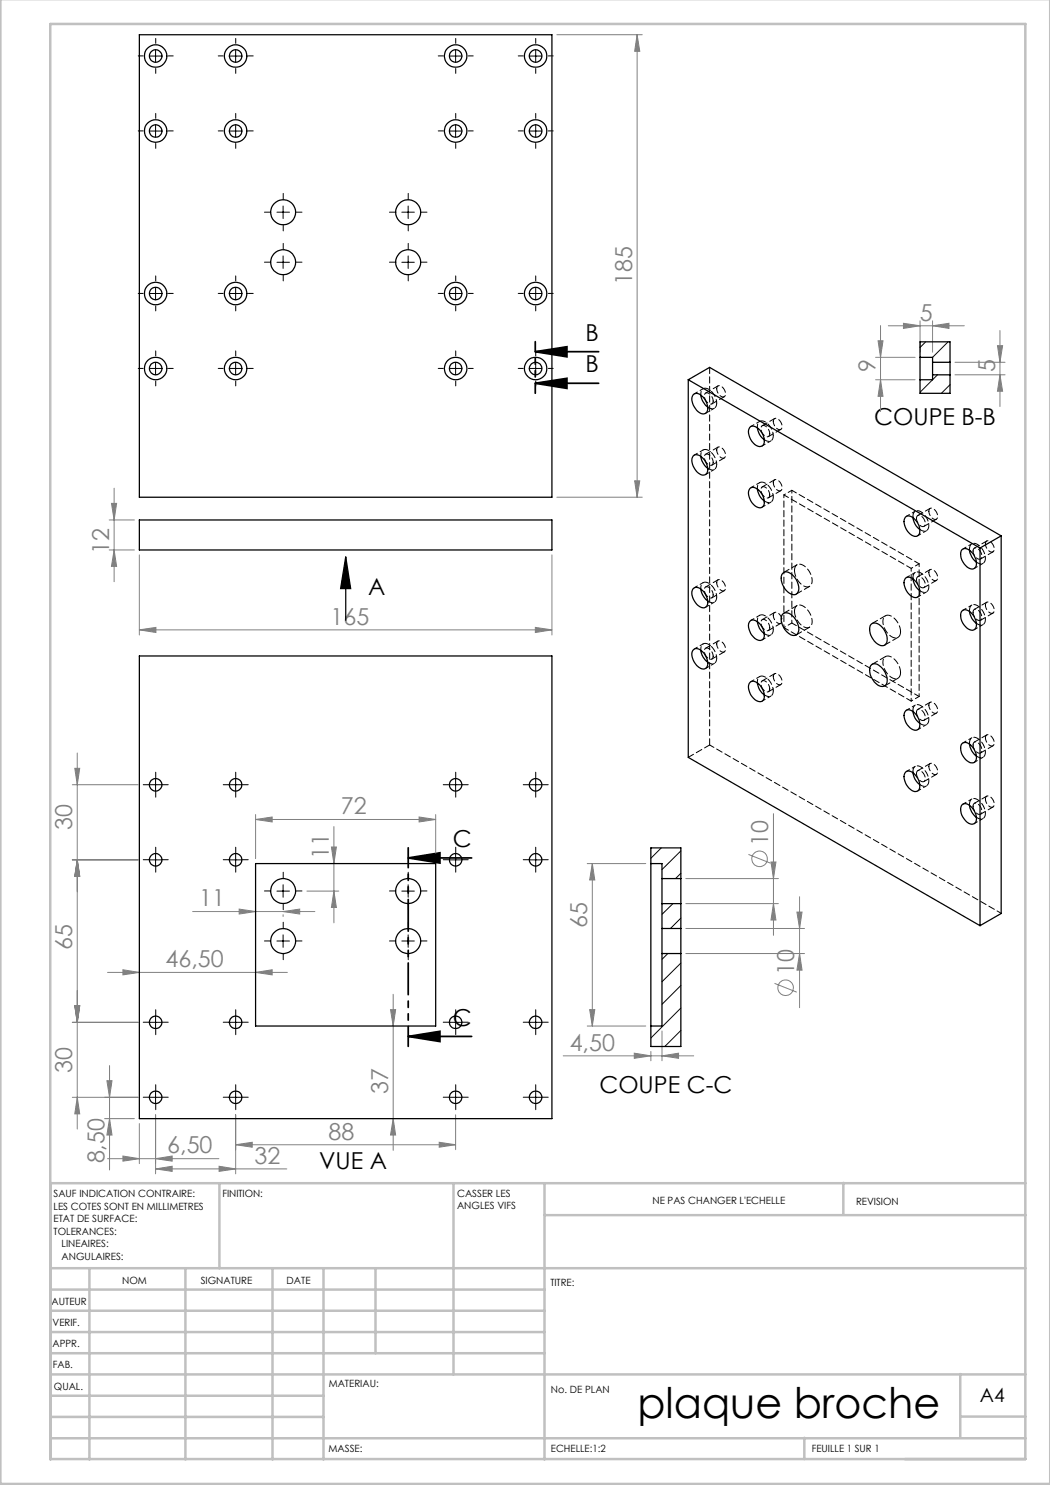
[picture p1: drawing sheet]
<svg xmlns="http://www.w3.org/2000/svg" width="210mm" height="297mm" viewBox="0 0 210 297" stroke-linecap="round" stroke-linejoin="round" font-family="sans-serif">
<g fill="none" stroke="#808080" stroke-width=".2">
<path d="M111.4 6.9h17M127.4 6.9l.6 3.4h-1.1zM127.4 6.9v92.5M175.1 71.5h7.9M175.1 75.9h7.9M175.6 68.2h1l-.5 3.3zM176.1 75.9l.5 3.4h-1zM176.1 65.1v17.2M177.7 65.2h15.2M180.7 64.7l3.3 .5-3.3 .5zM184 64.2v6.2M186.5 65.2l3.3-.5v1z"/>
<path d="M186.5 64.2v6.2M191 72.5h10M191 75h10M199.5 69.1h1l-.5 3.4zM200 75l.5 3.2h-1zM200 66.1v15.2M22.8 97.6v18.7M111.4 99.4h17M126.9 96.2h1.1l-.6 3.2zM21.8 104h5.1M21.8 110h5.1M22.3 100.7h1l-.5 3.3z"/>
<path d="M22.8 110l.5 3.3h-1zM27.9 111v16M110.4 111v16M27.9 126l3.3-.5v1zM27.9 126h82.5M107.1 125.5l3.3 .5-3.3 .5zM14.5 156.9h13.1M15 153.7h.9l-.4 3.2zM15.5 150.6v75.2M14.5 172h13.1M15.5 172l.4 3.3h-.9zM51.1 163.9l3.3-.5v1z"/>
<path d="M51.1 162.9v8.8M51.1 163.9h36M61.4 178.2h6.4M66.3 169.4h1l-.5 3.3zM66.8 165.3v19.3M66.8 178.2l.5 3.3h-1zM83.8 163.4l3.3 .5-3.3 .5zM87.1 162.9v8.8M117.4 172.7h11.8M118.5 172.7l.5 3.3h-1.1zM118.5 172.7v32.5M137.2 175.7h18.5"/>
<path d="M149.7 170.9l4.4 1.7M154.2 172.4h1l-.5 3.3zM154.7 162.7v24.4M159.9 179.3v22.2M21.5 194.5h36M24.6 194l3.3 .5-3.3 .5zM38.5 182.3h24.5M47.8 181.8l3.3 .5-3.3 .5zM51.1 194.5l3.3-.5v1zM56.6 182.3l3.3-.5v1zM56.6 182.9v.4M78.6 198.9v31.2"/>
<path d="M137.2 180.7h18.5M137.2 185.7h23.7M137.2 190.7h23.7M154.7 180.7l.5 3.3h-1zM154.9 196.7l4.4 1.7M159.4 182.4h1l-.5 3.3zM159.9 190.7l.5 3.3h-1zM14.5 219.5h13.1M14.5 204.5h13.1M15 201.2h.9l-.4 3.3zM15.5 219.5l.4 3.3h-.9zM21.4 216.1h1l-.5 3.4z"/>
<path d="M21.9 213.1v20.9M78.1 201.9h1l-.5 3.3zM112.6 211.2h26.1M117.4 205.2h11.8M117.9 201.9h1.1l-.5 3.3zM126.9 210.6l3.3 .6-3.3 .5zM130.2 210.3v1.9M132.4 211.2l3.3-.6v1.1zM132.4 206.2v6M20.9 223.7h6M21.5 231.7h22.3M21.9 223.7l.5 3.3h-1z"/>
<path d="M24.6 231.2l3.3 .5-3.3 .5zM27.9 224.7v8M31.1 231.7l3.3-.5v1zM31.1 223v11.8M31.1 233.8l3.3-.5v1zM31.1 233.8h26.3M43.8 233.3l3.3 .5-3.3 .5zM47.1 228.9l3.3-.4v.9zM47.1 223v11.8M47.1 228.9h44M78.6 223.7l.5 3.3h-1zM87.8 228.5l3.3 .4-3.3 .5z"/>
<path d="M91.1 223v6.9"/>
<circle cx="151.9" cy="171.8" r="1.56"/>
<circle cx="157.1" cy="197.6" r="1.55"/>
</g>
<path d="M69.1 111.4l1 6.3h-2zM69.1 111.4v12.7" fill="none" stroke="#000" stroke-width=".25"/>
<path d="M107 70.3l6.4-.9v2zM107 76.7l6.4-1v2zM107 70.3h12.7M107 76.7h12.7M81.6 171.6l6.4-1v2zM81.6 171.6h12.7M81.6 207.3l6.4-1v2zM81.6 207.3h12.7" fill="none" stroke="#000" stroke-width=".35"/>
<g fill="none" stroke="#000" stroke-width=".2" stroke-dasharray="30.5 1.3 1.3 1.3">
<path d="M28.6 11.2h-1M31.1 8.7v-1M31.1 13.7v1M33.6 11.2h1M44.6 11.2h-1M47.1 8.7v-1M47.1 13.7v1M49.6 11.2h1M88.6 11.2h-1M91.1 8.7v-1M91.1 13.7v1M93.6 11.2h1"/>
<path d="M104.6 11.2h-1M107.1 8.7v-1M107.1 13.7v1M109.6 11.2h1M28.6 26.2h-1M31.1 23.7v-1M31.1 28.7v1M33.6 26.2h1M44.6 26.2h-1M47.1 23.7v-1M47.1 28.7v1M49.6 26.2h1"/>
<path d="M56.6 39.9v-1.2M81.6 39.9v-1.2M88.6 26.2h-1M91.1 23.7v-1M91.1 28.7v1M93.6 26.2h1M104.6 26.2h-1M107.1 23.7v-1M107.1 28.7v1M109.6 26.2h1M28.6 58.7h-1M31.1 56.2v-1"/>
<path d="M33.6 58.7h1M44.6 58.7h-1M47.1 56.2v-1M49.6 58.7h1M54.1 52.4h-1.2M54.1 42.4h-1.2M56.6 49.9v-1.2M56.6 54.9v1.3M56.6 44.9v1.3M59.1 52.4h1.3M59.1 42.4h1.3M79.1 52.4h-1.2"/>
<path d="M79.1 42.4h-1.2M81.6 49.9v-1.2M81.6 54.9v1.3M81.6 44.9v1.3M84.1 52.4h1.3M84.1 42.4h1.3M88.6 58.7h-1M91.1 56.2v-1M93.6 58.7h1M104.6 58.7h-1M107.1 56.2v-1M109.6 58.7h1"/>
<path d="M28.6 73.7h-1M31.1 71.2v-1M31.1 76.2v1M31.1 61.2v1M33.6 73.7h1M44.6 73.7h-1M47.1 61.2v1M47.1 71.2v-1M47.1 76.2v1M49.6 73.7h1M88.6 73.7h-1M91.1 71.2v-1"/>
<path d="M91.1 76.2v1M91.1 61.2v1M93.6 73.7h1M104.6 73.7h-1M107.1 71.2v-1M107.1 76.2v1M107.1 61.2v1M109.6 73.7h1M29.9 156.9h-1.3M31.1 155.7v-1.3M31.1 158.2v1.2M32.4 156.9h1.2"/>
<path d="M45.9 156.9h-1.3M47.1 155.7v-1.3M47.1 158.2v1.2M48.4 156.9h1.2M89.9 156.9h-1.3M91.1 155.7v-1.3M91.1 158.2v1.2M92.4 156.9h1.2M105.9 156.9h-1.3M107.1 155.7v-1.3M107.1 158.2v1.2M108.4 156.9h1.2"/>
<path d="M29.9 171.9h-1.3M31.1 170.7v-1.3M31.1 173.2v1.2M32.4 171.9h1.2M45.9 171.9h-1.3M47.1 170.7v-1.3M47.1 173.2v1.2M48.4 171.9h1.2M54.1 178.2h-1.2M56.6 175.7v-1.3M59.1 178.2h1.3M79.1 178.2h-1.2"/>
<path d="M81.6 175.7v-1.3M84.1 178.2h1.3M89.9 171.9h-1.3M91.1 170.7v-1.3M91.1 173.2v1.2M92.4 171.9h1.2M105.9 171.9h-1.3M107.1 170.7v-1.3M107.1 173.2v1.2M108.4 171.9h1.2M54.1 188.2h-1.2M56.6 180.7v1.2"/>
<path d="M56.6 185.7v-1.3M56.6 190.7v1.2M59.1 188.2h1.3M79.1 188.2h-1.2M81.6 180.7v1.2M81.6 185.7v-1.3M81.6 190.7v1.2M84.1 188.2h1.3M29.9 204.4h-1.3M29.9 219.4h-1.3M31.1 203.2v-1.3M31.1 205.7v1.2"/>
<path d="M31.1 218.2v-1.3M32.4 204.4h1.2M32.4 219.4h1.2M45.9 219.4h-1.3M45.9 204.4h-1.3M47.1 218.2v-1.3M47.1 203.2v-1.3M47.1 205.7v1.2M48.4 219.4h1.2M48.4 204.4h1.2M89.9 219.4h-1.3M89.9 204.4h-1.3"/>
<path d="M91.1 218.2v-1.3M91.1 203.2v-1.3M91.1 205.7v1.2M92.4 219.4h1.2M92.4 204.4h1.2M105.9 219.4h-1.3M105.9 204.4h-1.3M107.1 218.2v-1.3M107.1 203.2v-1.3M107.1 205.7v1.2M108.4 219.4h1.2M108.4 204.4h1.2"/>
<path d="M31.1 220.7v1.2M47.1 220.7v1.2M91.1 220.7v1.2M107.1 220.7v1.2"/>
</g>
<g fill="none" stroke="#000" stroke-width=".2">
<path d="M29.9 11.2h2.5M31.1 9.9v2.5M45.9 11.2h2.5M47.1 9.9v2.5M89.9 11.2h2.5M91.1 9.9v2.5M105.9 11.2h2.5M107.1 9.9v2.5M29.9 26.2h2.5M31.1 24.9v2.5M45.9 26.2h2.5M47.1 24.9v2.5"/>
<path d="M89.9 26.2h2.5M91.1 24.9v2.5M105.9 26.2h2.5M107.1 24.9v2.5M29.9 58.7h2.5M31.1 57.5v2.5M45.9 58.7h2.5M47.1 57.5v2.5M55.4 52.5h2.5M55.4 42.4h2.5M56.6 41.2v2.5M56.6 51.2v2.5"/>
<path d="M80.4 52.5h2.5M80.4 42.4h2.5M81.6 41.2v2.5M81.6 51.2v2.5M89.9 58.7h2.5M91.1 57.5v2.5M105.9 58.7h2.5M107.1 57.5v2.5M29.9 73.7h2.5M31.1 72.5v2.5M45.9 73.7h2.5M47.1 72.5v2.5"/>
<path d="M89.9 73.7h2.5M91.1 72.5v2.5M105.9 73.7h2.5M107.1 72.5v2.5M29.9 156.9h2.5M31.1 155.7v2.5M45.9 156.9h2.5M47.1 155.7v2.5M89.9 156.9h2.5M91.1 155.7v2.5M105.9 156.9h2.5M107.1 155.7v2.5"/>
<path d="M29.9 172h2.5M31.1 170.7v2.5M45.9 172h2.5M47.1 170.7v2.5M55.4 178.2h2.5M56.6 176.9v2.6M80.4 178.2h2.5M81.6 176.9v2.6M89.9 172h2.5M91.1 170.7v2.5M105.9 172h2.5M107.1 170.7v2.5"/>
<path d="M55.4 188.2h2.5M56.6 187v2.5M80.4 188.2h2.5M81.6 187v2.5M29.9 219.5h2.5M29.9 204.5h2.5M31.1 203.2v2.5M31.1 218.2v2.5M45.9 219.5h2.5M45.9 204.5h2.5M47.1 203.2v2.5M47.1 218.2v2.5"/>
<path d="M89.9 219.5h2.5M89.9 204.5h2.5M91.1 203.2v2.5M91.1 218.2v2.5M105.9 219.5h2.5M105.9 204.5h2.5M107.1 203.2v2.5M107.1 218.2v2.5"/>
</g>
<path d="M107.1 68.3v10.3" fill="none" stroke="#000" stroke-width=".35" stroke-dasharray="6.3 1.3 1.3 1.3 1.3 1.3" stroke-dashoffset="4.4"/>
<path d="M81.6 169.6v39.7" fill="none" stroke="#000" stroke-width=".35" stroke-dasharray="6.3 1.3 1.3 1.3 1.3 1.3" stroke-dashoffset="2.4"/>
<g fill="none" stroke="#c0c0c0" stroke-width=".5">
<path d="M.1 -.1v296.9h209.9v-296.9M10.1 4.8h195v287h-195zM43.9 236.6v17M90.7 236.6v38.3M108.9 236.6v55.3M168.7 236.6v6.3M205.1 236.6h-195v55.3M10.1 253.6h195M10.1 257.9h98.8M17.9 253.6v38.3M37.1 253.6v38.3M54.5 253.6v38.3"/>
<path d="M64.7 253.6v38.3M75.1 253.6v17M108.9 243h96.2M10.1 270.6h98.8M10.1 266.4h98.8M10.1 262.1h98.8M10.1 279.1h54.6M10.1 274.9h195M192.1 274.8v12.7M10.1 287.7h195M10.1 283.4h54.6M160.9 287.5v4.3"/>
<path d="M192.1 283.3h13"/>
</g>
<g fill="#000">
<path d="M69.1 111.4l1 6.3h-2z"/>
<path d="M107 70.3l6.4-.9v2zM107 76.7l6.4-1v2z"/>
<path d="M81.6 171.6l6.4-1v2zM81.6 207.3l6.4-1v2z"/>
</g>
<g fill="#808080">
<path d="M132.4 211.2l3.3-.6v1.1zM126.9 210.6l3.3 .6-3.3 .5z"/>
<path d="M186.5 65.2l3.3-.5v1zM180.7 64.7l3.3 .5-3.3 .5z"/>
<path d="M83.8 163.4l3.3 .5-3.3 .5zM51.1 163.9l3.3-.5v1z"/>
<path d="M27.9 126l3.3-.5v1zM107.1 125.5l3.3 .5-3.3 .5zM31.1 233.8l3.3-.5v1zM43.8 233.3l3.3 .5-3.3 .5zM47.1 228.9l3.3-.4v.9zM87.8 228.5l3.3 .4-3.3 .5z"/>
<path d="M31.1 231.7l3.3-.5v1zM24.6 231.2l3.3 .5-3.3 .5zM56.6 182.3l3.3-.5v1zM47.8 181.8l3.3 .5-3.3 .5zM51.1 194.5l3.3-.5v1zM24.6 194l3.3 .5-3.3 .5z"/>
<path d="M117.9 201.9h1.1l-.5 3.3zM118.5 172.7l.5 3.3h-1.1z"/>
<path d="M126.9 96.2h1.1l-.6 3.2zM127.4 6.9l.6 3.4h-1.1zM15.5 219.5l.4 3.3h-.9zM15 201.2h.9l-.4 3.3zM15 201.2h.9l-.4 3.3zM15.5 172l.4 3.3h-.9zM15.5 172l.4 3.3h-.9zM15 153.7h.9l-.4 3.2zM66.8 178.2l.5 3.3h-1zM66.3 169.4h1l-.5 3.3z"/>
<path d="M154.2 172.4h1l-.5 3.3zM154.7 180.7l.5 3.3h-1zM159.4 182.4h1l-.5 3.3zM159.9 190.7l.5 3.3h-1z"/>
<path d="M22.3 100.7h1l-.5 3.3zM22.8 110l.5 3.3h-1zM21.4 216.1h1l-.5 3.4zM21.9 223.7l.5 3.3h-1zM78.1 201.9h1l-.5 3.3zM78.6 223.7l.5 3.3h-1zM175.6 68.2h1l-.5 3.3zM176.1 75.9l.5 3.4h-1zM199.5 69.1h1l-.5 3.4zM200 75l.5 3.2h-1z"/>
</g>
<g fill="none" stroke="#000" stroke-width=".25">
<path d="M27.9 6.9h82.5v92.5h-82.5zM137.7 75.9l58.3 33.7M137.7 75.9l4.2-2.4 58.3 33.7M137.7 75.9v75.6l58.3 33.6M138.6 78.9l.3-.1a1.92 1.92 0 0 1 2.2 1.3 1.91 1.91 0 0 1 0 2.6 1.96 1.96 0 0 1-2.2-1.3l-.5-1.6zM140.2 79a3.7 3.7 0 0 0 1.3 2.4M184 71.5v4.4M184 71.5h2.5v1M184 71.5v-3.1h6v4.1M186.5 72.5v2.5M186.5 75v.9h-2.5M186.5 75h3.5"/>
<path d="M186.5 72.5h3.5M190 72.5v2.5M190 75v3.7h-6v-2.8M138.6 91.2a1.58 1.58 0 0 1 2.3 .8 2.48 2.48 0 0 1 .4 2.8 1.49 1.49 0 0 1-2.2-.8 2.48 2.48 0 0 1-.5-2.8zM140.2 91.3a3.7 3.7 0 0 0 1.3 2.4M150 97.7a1.55 1.55 0 0 1 2.2 .8 2.42 2.42 0 0 1 .4 2.8 1.53 1.53 0 0 1-2.2-.8 2.54 2.54 0 0 1-.4-2.8zM150 85.5a1.55 1.55 0 0 1 2.2 .8 2.42 2.42 0 0 1 .4 2.7 1.53 1.53 0 0 1-2.2-.7 2.54 2.54 0 0 1-.4-2.8zM151.5 85.5a3.3 3.3 0 0 0 1.4 2.4M151.5 97.8a3.5 3.5 0 0 0 1.4 2.4M27.9 104h82.5v6h-82.5zM138.6 117.7a1.58 1.58 0 0 1 2.3 .8 2.53 2.53 0 0 1 .4 2.8 1.54 1.54 0 0 1-2.2-.8 2.47 2.47 0 0 1-.5-2.8zM140.2 117.8a3.9 3.9 0 0 0 1.3 2.4"/>
<path d="M156.5 114.7a1.27 1.27 0 0 1 2 .3 3.2 3.2 0 0 1 1 3.6 1.27 1.27 0 0 1-2-.2 3.2 3.2 0 0 1-1-3.7zM181.1 103.4a1.55 1.55 0 0 1 2.2 .8 2.59 2.59 0 0 1 .4 2.8 1.53 1.53 0 0 1-2.2-.7 2.54 2.54 0 0 1-.4-2.9zM181.1 115.7a1.55 1.55 0 0 1 2.2 .7 2.64 2.64 0 0 1 .4 2.9 1.58 1.58 0 0 1-2.2-.8 2.53 2.53 0 0 1-.4-2.8zM182.6 103.5a3.5 3.5 0 0 0 1.4 2.4M182.6 115.7a3.5 3.5 0 0 0 1.4 2.5M192.4 110a1.58 1.58 0 0 1 2.2 .7 2.53 2.53 0 0 1 .4 2.9 1.55 1.55 0 0 1-2.2-.8 2.64 2.64 0 0 1-.4-2.8zM193.9 110a3.7 3.7 0 0 0 1.4 2.5M196 109.6v75.5M200.2 107.2l-4.2 2.4M200.2 107.2v75.5l-4.2 2.4M27.9 131.2h82.5v92.5h-82.5zM138.6 130a1.27 1.27 0 0 1 2 .4 2.83 2.83 0 0 1 .7 3.2 1.54 1.54 0 0 1-2.2-.8 2.42 2.42 0 0 1-.5-2.8z"/>
<path d="M140.2 130.1a3.7 3.7 0 0 0 1.3 2.4M150 136.5a1.5 1.5 0 0 1 2.2 .8 2.25 2.25 0 0 1 .2 3 2.53 2.53 0 0 1-2.7-2.5v-.7zM150 124.3a1.5 1.5 0 0 1 2.2 .7 2.47 2.47 0 0 1 .4 2.8 1.58 1.58 0 0 1-2.2-.7 2.48 2.48 0 0 1-.4-2.8zM151.5 124.3a3.3 3.3 0 0 0 1.4 2.4M151.5 136.6a3.3 3.3 0 0 0 1.4 2.4M156.5 122.9a1.56 1.56 0 0 1 2.3 .5 2.72 2.72 0 0 1 .5 3.6 1.96 1.96 0 0 1-2.4-1.2 2.76 2.76 0 0 1-.4-2.9zM174.2 133.1a1.27 1.27 0 0 1 1.9 .2 3.1 3.1 0 0 1 1.1 3.7 1.56 1.56 0 0 1-2.3-.6 3.1 3.1 0 0 1-.7-3.3zM174.2 124.9a1.56 1.56 0 0 1 2.3 .6 2.96 2.96 0 0 1 .7 3.3 1.27 1.27 0 0 1-2-.3 3.2 3.2 0 0 1-1-3.6zM192.4 122.2a1.53 1.53 0 0 1 2.2 .8 2.54 2.54 0 0 1 .4 2.8 1.55 1.55 0 0 1-2.2-.8 2.59 2.59 0 0 1-.4-2.8zM193.9 122.3a3.5 3.5 0 0 0 1.4 2.4M181.1 154.5a1.48 1.48 0 0 1 2.2 .8 2.59 2.59 0 0 1 .4 2.7l-.2 .2a1.97 1.97 0 0 1-2.2-1.3l-.5-1.6zM181.1 142.2a1.5 1.5 0 0 1 2.2 .8 2.65 2.65 0 0 1 .4 2.8 1.58 1.58 0 0 1-2.2-.8 2.48 2.48 0 0 1-.4-2.8z"/>
<path d="M182.6 142.3a3.3 3.3 0 0 0 1.4 2.4M182.6 154.5a3.3 3.3 0 0 0 1.4 2.4M192.4 148.8a1.51 1.51 0 0 1 2.2 .7 2.48 2.48 0 0 1 .4 2.8 1.3 1.3 0 0 1-1.9-.4 2.8 2.8 0 0 1-.7-3.1zM193.9 148.8a3.5 3.5 0 0 0 1.4 2.4M51.1 172.7h36v32.5h-36zM130.2 172.7h2.2v3M132.4 175.7v5M132.4 175.7h3.8M136.2 175.7v5M136.2 175.7v-6.1h-6v39.7h6v-18.6M192.4 161l.2-.2a1.97 1.97 0 0 1 2.2 1.3 2.02 2.02 0 0 1 0 2.6 1.97 1.97 0 0 1-2.2-1.3l-.4-.8-.1-.7zM193.9 161.1a3.5 3.5 0 0 0 1.4 2.4"/>
<path d="M132.4 185.7v5M132.4 190.7v14.5h-2.2M132.4 180.7h3.8M132.4 185.7h3.8M132.4 190.7h3.8M132.4 180.7v5M136.2 185.7v5M136.2 180.7v5"/>
<circle cx="31.1" cy="11.2" r="2.25"/>
<circle cx="31.1" cy="11.2" r="1.24"/>
<circle cx="47.1" cy="11.2" r="1.24"/>
<circle cx="47.1" cy="11.2" r="2.26"/>
<circle cx="91.1" cy="11.2" r="2.26"/>
<circle cx="91.1" cy="11.2" r="1.24"/>
<circle cx="107.1" cy="11.2" r="1.24"/>
<circle cx="107.1" cy="11.2" r="2.25"/>
<circle cx="31.1" cy="26.2" r="2.25"/>
<circle cx="31.1" cy="26.2" r="1.25"/>
<circle cx="47.1" cy="26.2" r="1.25"/>
<circle cx="47.1" cy="26.2" r="2.26"/>
<circle cx="91.1" cy="26.2" r="2.26"/>
<circle cx="91.1" cy="26.2" r="1.25"/>
<circle cx="107.1" cy="26.2" r="1.25"/>
<circle cx="107.1" cy="26.2" r="2.25"/>
<circle cx="31.1" cy="58.7" r="2.25"/>
<circle cx="31.1" cy="58.7" r="1.25"/>
<circle cx="47.1" cy="58.7" r="1.25"/>
<circle cx="47.1" cy="58.7" r="2.26"/>
<circle cx="56.6" cy="42.5" r="2.51"/>
<circle cx="56.6" cy="52.4" r="2.51"/>
<circle cx="81.6" cy="52.4" r="2.5"/>
<circle cx="81.6" cy="42.4" r="2.5"/>
<circle cx="91.1" cy="58.7" r="2.26"/>
<circle cx="91.1" cy="58.7" r="1.25"/>
<circle cx="107.1" cy="58.7" r="1.25"/>
<circle cx="107.1" cy="58.7" r="2.25"/>
<circle cx="31.1" cy="73.7" r="2.25"/>
<circle cx="31.1" cy="73.7" r="1.24"/>
<circle cx="47.1" cy="73.7" r="1.24"/>
<circle cx="47.1" cy="73.7" r="2.26"/>
<circle cx="91.1" cy="73.7" r="2.26"/>
<circle cx="91.1" cy="73.7" r="1.24"/>
<circle cx="107.1" cy="73.7" r="1.24"/>
<circle cx="107.1" cy="73.7" r="2.25"/>
<circle cx="31.1" cy="157" r="1.24"/>
<circle cx="47.1" cy="157" r="1.26"/>
<circle cx="91.1" cy="157" r="1.24"/>
<circle cx="107.1" cy="157" r="1.24"/>
<circle cx="31.1" cy="172" r="1.24"/>
<circle cx="47.1" cy="172" r="1.26"/>
<circle cx="56.6" cy="178.2" r="2.51"/>
<circle cx="81.6" cy="178.2" r="2.51"/>
<circle cx="91.1" cy="172" r="1.24"/>
<circle cx="107.1" cy="172" r="1.24"/>
<circle cx="56.6" cy="188.2" r="2.51"/>
<circle cx="81.6" cy="188.2" r="2.51"/>
<circle cx="31.1" cy="204.5" r="1.25"/>
<circle cx="31.1" cy="219.5" r="1.25"/>
<circle cx="47.1" cy="204.5" r="1.27"/>
<circle cx="47.1" cy="219.5" r="1.27"/>
<circle cx="91.1" cy="204.5" r="1.25"/>
<circle cx="91.1" cy="219.5" r="1.25"/>
<circle cx="107.1" cy="204.5" r="1.25"/>
<circle cx="107.1" cy="219.5" r="1.25"/>
</g>
<g fill="none" stroke="#000" stroke-width=".2">
<path d="M185.1 68.4l-1.1 1.1M187.5 75l-3.5 3.5M189.6 68.4l-3.1 3.1M190 76.9l-1.7 1.8M132.3 169.6l-2.1 2.1M136.2 170.2l-3.8 3.7M136.2 174.7l-1.1 1M133.6 190.7l-1.2 1.2M134.6 180.7l-2.2 2.2M136.2 183.6l-2.1 2.1M136.2 192.6l-3.8 3.8M136.2 197.1l-3.8 3.8"/>
<path d="M136.2 201.6l-6 6M136.2 206.1l-3.2 3.2"/>
</g>
<path d="M141.9 73.5v75.5M182.6 103.3v.2M182.6 115.5v.2M193.9 109.8v.2M193.9 122v.3M182.6 142.1v.2M182.6 154.3v.2M193.9 148.6v.2M193.9 160.8v.3" fill="none" stroke="#000" stroke-width=".2" stroke-dasharray="1.3 .6"/>
<g fill="none" stroke="#000" stroke-width=".2" stroke-dasharray="1.3 .6" stroke-dashoffset=".3">
<path d="M143.3 77.8a1.53 1.53 0 0 0 1.6 1.5 1.44 1.44 0 0 0-1.3-2.1l-.3 .6M141.6 81.4a1.01 1.01 0 0 0 1.2 .3 1.01 1.01 0 0 0 .5-1.1M141.6 93.7a1.01 1.01 0 0 0 1.2 .2 1.01 1.01 0 0 0 .5-1M142.6 80.2a.59 .59 0 0 1-.4 .6 .59 .59 0 0 1-.7-.3 1.4 1.4 0 0 1-.4-1.9 1.45 1.45 0 0 1 1.5 1.6M142.6 92.5a.59 .59 0 0 1-.4 .6 .59 .59 0 0 1-.7-.3 1.4 1.4 0 0 1-.4-1.9 1.45 1.45 0 0 1 1.5 1.6M143.3 90a1.53 1.53 0 0 0 1.6 1.6 1.44 1.44 0 0 0-1.3-2.2l-.3 .6M152.9 87.9a1.01 1.01 0 0 0 1.2 .3 1.01 1.01 0 0 0 .6-1.1M153.9 86.7a.59 .59 0 0 1-.4 .7 .59 .59 0 0 1-.7-.3 1.4 1.4 0 0 1-.4-2 1.45 1.45 0 0 1 1.5 1.6M153.9 99a.59 .59 0 0 1-.4 .6 .59 .59 0 0 1-.7-.3 1.4 1.4 0 0 1-.4-1.9 1.45 1.45 0 0 1 1.5 1.6M154.7 84.3a1.53 1.53 0 0 0 1.5 1.6 1.44 1.44 0 0 0-1.3-2.2l-.2 .6M154.7 96.5a1.53 1.53 0 0 0 1.5 1.6 1.44 1.44 0 0 0-1.3-2.1l-.2 .5M142.6 119a.59 .59 0 0 1-.4 .6 .59 .59 0 0 1-.7-.3 1.4 1.4 0 0 1-.4-1.9 1.45 1.45 0 0 1 1.5 1.6"/>
<path d="M143.3 116.5a1.53 1.53 0 0 0 1.6 1.6 1.44 1.44 0 0 0-1.3-2.1l-.3 .5M152.9 100.2a1.01 1.01 0 0 0 1.2 .3 1.01 1.01 0 0 0 .6-1.1M183.3 103.7a1.53 1.53 0 0 0 1.5 1.6 1.44 1.44 0 0 0-1.2-2.2l-.3 .6M183.3 115.9a1.53 1.53 0 0 0 1.5 1.6 1.44 1.44 0 0 0-1.2-2.1l-.3 .5M184 105.9a1.06 1.06 0 0 0 1.4 .2 1.06 1.06 0 0 0 .3-1.4 2.86 2.86 0 0 0-2.4-2.6 .97 .97 0 0 0-.7 1.2M184 118.1a1.06 1.06 0 0 0 1.4 .2 1.06 1.06 0 0 0 .3-1.3 2.86 2.86 0 0 0-2.4-2.6 .98 .98 0 0 0-.7 1.1M185.8 102.2a1.53 1.53 0 0 0 1.5 1.6 1.44 1.44 0 0 0-1.3-2.1l-.2 .5M185.8 114.5a1.53 1.53 0 0 0 1.5 1.6 1.44 1.44 0 0 0-1.3-2.2l-.2 .6M194.6 110.2a1.53 1.53 0 0 0 1.5 1.6 1.44 1.44 0 0 0-1.2-2.2l-.3 .6M195.3 112.4a1.06 1.06 0 0 0 1.4 .2 1.06 1.06 0 0 0 .4-1.3 2.86 2.86 0 0 0-2.5-2.6 .98 .98 0 0 0-.7 1.1M197.1 108.8a1.53 1.53 0 0 0 1.5 1.6 1.44 1.44 0 0 0-1.3-2.2l-.2 .6M141.6 120.2a1.01 1.01 0 0 0 1.2 .3 1.01 1.01 0 0 0 .5-1.1"/>
<path d="M141.6 132.4a1.01 1.01 0 0 0 1.2 .3 1.01 1.01 0 0 0 .5-1.1M142.6 131.2a.59 .59 0 0 1-.4 .7 .59 .59 0 0 1-.7-.3 1.4 1.4 0 0 1-.4-2 1.45 1.45 0 0 1 1.5 1.6M143.3 128.8a1.53 1.53 0 0 0 1.6 1.6 1.44 1.44 0 0 0-1.3-2.2l-.3 .6M152.9 126.7a1.01 1.01 0 0 0 1.2 .3 1.01 1.01 0 0 0 .6-1.1M152.9 139a1.01 1.01 0 0 0 1.2 .3 1.01 1.01 0 0 0 .6-1.1M153.9 125.5a.59 .59 0 0 1-.4 .7 .59 .59 0 0 1-.7-.3 1.4 1.4 0 0 1-.4-2 1.45 1.45 0 0 1 1.5 1.6M153.9 137.8a.59 .59 0 0 1-.4 .6 .59 .59 0 0 1-.7-.3 1.4 1.4 0 0 1-.4-1.9 1.45 1.45 0 0 1 1.5 1.6M154.7 123.1a1.53 1.53 0 0 0 1.5 1.6 1.44 1.44 0 0 0-1.3-2.2l-.2 .6M154.7 135.3a1.53 1.53 0 0 0 1.5 1.6 1.44 1.44 0 0 0-1.3-2.2l-.2 .6M194.6 122.5a1.53 1.53 0 0 0 1.5 1.5 1.44 1.44 0 0 0-1.2-2.1l-.3 .6M195.3 124.7a1.06 1.06 0 0 0 1.4 .2 1.06 1.06 0 0 0 .4-1.4 2.86 2.86 0 0 0-2.5-2.6 .98 .98 0 0 0-.7 1.1M197.1 121a1.53 1.53 0 0 0 1.5 1.6 1.44 1.44 0 0 0-1.3-2.1l-.2 .5"/>
<path d="M141.9 149l58.4 33.7M183.3 142.5a1.53 1.53 0 0 0 1.5 1.6 1.44 1.44 0 0 0-1.2-2.2l-.3 .6M183.3 154.7a1.53 1.53 0 0 0 1.5 1.6 1.44 1.44 0 0 0-1.2-2.2l-.3 .6M184 144.7a1.06 1.06 0 0 0 1.4 .2 1.06 1.06 0 0 0 .3-1.4 2.86 2.86 0 0 0-2.4-2.6 .98 .98 0 0 0-.7 1.2M184 156.9a1.06 1.06 0 0 0 1.4 .2 1.06 1.06 0 0 0 .3-1.3 2.86 2.86 0 0 0-2.4-2.6 .98 .98 0 0 0-.7 1.1M185.8 141a1.53 1.53 0 0 0 1.5 1.6 1.44 1.44 0 0 0-1.3-2.1l-.2 .5M185.8 153.3a1.53 1.53 0 0 0 1.5 1.6 1.44 1.44 0 0 0-1.3-2.2l-.2 .6M194.6 149a1.53 1.53 0 0 0 1.5 1.6 1.44 1.44 0 0 0-1.2-2.2l-.3 .6M195.3 151.2a1.06 1.06 0 0 0 1.4 .2 1.06 1.06 0 0 0 .4-1.4 2.86 2.86 0 0 0-2.5-2.5 .98 .98 0 0 0-.7 1.1M197.1 147.6a1.53 1.53 0 0 0 1.5 1.6 1.44 1.44 0 0 0-1.3-2.2l-.2 .6M197.1 159.8a1.53 1.53 0 0 0 1.5 1.6 1.44 1.44 0 0 0-1.3-2.2l-.2 .6M194.6 161.2a1.53 1.53 0 0 0 1.5 1.6 1.44 1.44 0 0 0-1.2-2.1l-.3 .5"/>
<path d="M195.3 163.5a1.06 1.06 0 0 0 1.4 .2 1.06 1.06 0 0 0 .4-1.4 2.86 2.86 0 0 0-2.5-2.6 .98 .98 0 0 0-.7 1.1"/>
</g>
<g fill="none" stroke="#000" stroke-width=".2" stroke-dasharray="1.3 .6" stroke-dashoffset=".2">
<path d="M143.6 77.2l-2.5 1.4M142.4 80.8l2.5-1.5M142.4 93l2.5-1.4M143.6 89.4l-2.5 1.5M153.7 87.3l2.5-1.4M153.7 99.6l2.5-1.5M154.9 83.7l-2.5 1.4M154.9 96l-2.5 1.4M156.8 99l25.4 14.7M158.4 98.1l25.4 14.7M142.4 119.6l2.5-1.5M143.6 116l-2.5 1.4"/>
<path d="M184.8 105.3l2.5-1.5M184.8 117.5l2.5-1.4M186 101.7l-2.4 1.4M186 113.9l-2.4 1.5M196.1 111.8l2.5-1.4M197.3 108.2l-2.4 1.4M142.4 131.8l2.5-1.4M143.6 128.2l-2.5 1.4M153.7 126.1l2.5-1.4M153.7 138.3l2.5-1.4M154.9 122.5l-2.5 1.4M154.9 134.7l-2.5 1.5"/>
<path d="M183.8 139.3l-25.4-14.7M196.1 124l2.5-1.4M197.3 120.5l-2.4 1.4M182.2 140.2l-25.4-14.7M184.8 144.1l2.5-1.5M184.8 156.3l2.5-1.4M186 140.5l-2.4 1.4M186 152.7l-2.4 1.4M196.1 150.6l2.5-1.4M197.3 147l-2.4 1.4M197.3 159.2l-2.4 1.5M196.1 162.8l2.5-1.4"/>
</g>
<path d="M182.2 113.7v26.5M183.8 112.8v26.5M156.8 125.5v-26.5M158.4 124.6v-26.5" fill="none" stroke="#000" stroke-width=".2" stroke-dasharray="1.3 .6" stroke-dashoffset=".7"/>
<path d="M156.8 99l1.6-.9M182.2 113.7l1.6-.9M156.8 125.5l1.6-.9M182.2 140.2l1.6-.9" fill="none" stroke="#000" stroke-width=".2" stroke-dasharray="1.3 .6" stroke-dashoffset=".9"/>
<g fill="none" stroke="#000" stroke-width=".2" stroke-dasharray="1.3 .6" stroke-dashoffset=".1">
<path d="M158.9 114.1a1.11 1.11 0 0 1 .6-1.2 1.11 1.11 0 0 1 1.3 .3 3.4 3.4 0 0 1 1.4 3.9 1.52 1.52 0 0 1-2.3-.6l-.7-1.2-.3-1.2M159.3 118.8l2.6-1.5M159.4 112.9l-2.6 1.6M158.9 122.3a1.11 1.11 0 0 1 .6-1.2 1.11 1.11 0 0 1 1.3 .2 3.4 3.4 0 0 1 1.4 3.9 1.52 1.52 0 0 1-2.3-.6l-.7-1.1-.3-1.2M159.3 127l2.6-1.6M159.4 121.1l-2.6 1.5M176.9 129l2.7-1.5M176.9 137.2l2.7-1.6M177.1 123.1l-2.7 1.6M177.1 131.3l-2.7 1.5M180.1 126.3a1.11 1.11 0 0 1-.6 1.2 1.11 1.11 0 0 1-1.3-.2 3.4 3.4 0 0 1-1.4-3.9 1.52 1.52 0 0 1 2.3 .5l.7 1.2 .3 1.2M180.1 134.5a1.11 1.11 0 0 1-.6 1.2 1.11 1.11 0 0 1-1.3-.3 3.4 3.4 0 0 1-1.4-3.9 1.52 1.52 0 0 1 2.3 .6l.7 1.2 .3 1.2"/>
<path d="M137.7 151.4l4.2-2.4"/>
</g>
<path d="M143.3 80.6a3 3 0 0 0-2.4-2.9 1.11 1.11 0 0 0-.7 1.3M143.3 92.9a3 3 0 0 0-2.4-3 1.11 1.11 0 0 0-.7 1.3M154.7 87.1a3 3 0 0 0-2.5-2.9 1.11 1.11 0 0 0-.7 1.3M154.7 99.4a3 3 0 0 0-2.5-3 1.11 1.11 0 0 0-.7 1.4M143.3 119.4a3 3 0 0 0-2.4-3 1.11 1.11 0 0 0-.7 1.4M143.3 131.6a3 3 0 0 0-2.4-2.9 1.11 1.11 0 0 0-.7 1.3M154.7 125.9a3 3 0 0 0-2.5-2.9 1.11 1.11 0 0 0-.7 1.3M154.7 138.2a3 3 0 0 0-2.5-3 1.11 1.11 0 0 0-.7 1.4" fill="none" stroke="#000" stroke-width=".2" stroke-dasharray="1.3 .6" stroke-dashoffset=".5"/>
<g fill="none" stroke="#000" stroke-width=".2" stroke-dasharray="1.3 .6" stroke-dashoffset=".6">
<path d="M140.6 77.7l-1.7 1.1M140.6 90l-1.7 1M141.1 82.7l1.8-1.1M141.1 94.9l1.8-1M151.9 84.3l-1.7 1M151.9 96.5l-1.7 1M152.4 89.2l1.8-1M140.6 116.5l-1.7 1.1M152.4 101.4l1.8-1M183.1 102.2l-1.8 1.1M183.1 114.5l-1.8 1M183.5 107.2l1.8-1.1"/>
<path d="M183.5 119.4l1.8-1M194.4 108.8l-1.8 1M194.8 113.7l1.8-1M140.6 128.8l-1.7 1M141.1 121.4l1.8-1M141.1 133.7l1.8-1M151.9 123.1l-1.7 1M151.9 135.3l-1.7 1M152.4 128l1.8-1M194.4 121l-1.8 1M194.8 125.9l1.8-1M152.4 140.2l1.8-1"/>
<path d="M183.1 141l-1.8 1M183.1 153.3l-1.8 1M183.5 145.9l1.8-1M183.5 158.2l1.8-1M194.4 147.6l-1.8 1M194.4 159.8l-1.8 1M194.8 152.5l1.8-1M194.8 164.7l1.8-1"/>
</g>
<text font-size="8.5" x="127.5" y="283.5">plaque broche</text>
<g font-size="4.7" fill="#808080">
<text x="126.4" y="57" transform="rotate(-90 126.4 57)">185</text>
<text x="184" y="64.1">5</text>
<text x="175.1" y="74.4" transform="rotate(-90 175.1 74.4)">9</text>
<text x="199" y="74.4" transform="rotate(-90 199 74.4)">5</text>
<text x="21.8" y="110.8" transform="rotate(-90 21.8 110.8)">12</text>
<text x="66.1" y="124.9">165</text>
<text x="14.5" y="165.9" transform="rotate(-90 14.5 165.9)">30</text>
<text x="68.2" y="162.9">72</text>
<text x="65.8" y="171.8" transform="rotate(-90 65.8 171.8)">11</text>
<text x="153.6" y="169.2" transform="rotate(-90 153.6 169.2)">10</text>
<text x="39.8" y="181.3">11</text>
<text x="117.5" y="185.6" transform="rotate(-90 117.5 185.6)">65</text>
<text x="14.5" y="190" transform="rotate(-90 14.5 190)">65</text>
<text x="33.1" y="193.4">46,50</text>
<text x="158.9" y="195" transform="rotate(-90 158.9 195)">10</text>
<text x="14.5" y="214.6" transform="rotate(-90 14.5 214.6)">30</text>
<text x="113.9" y="210.1">4,50</text>
<text x="77.6" y="218.7" transform="rotate(-90 77.6 218.7)">37</text>
<text x="65.7" y="227.9">88</text>
<text x="20.9" y="232.7" transform="rotate(-90 20.9 232.7)">8,50</text>
<text x="33.5" y="230.7">6,50</text>
<text x="50.9" y="232.7">32</text>
</g>
<g font-size="4.7">
<text x="117.1" y="68.2">B</text>
<text x="117.1" y="74.5">B</text>
<text x="174.8" y="84.9">COUPE B-B</text>
<text x="73.7" y="118.9">A</text>
<text x="90.6" y="169.4">C</text>
<text x="90.6" y="205.1">C</text>
<text x="119.9" y="218.5">COUPE C-C</text>
<text x="63.8" y="233.8">VUE A</text>
</g>
<text font-size="3.9" x="196" y="280.4">A4</text>
<g font-size="2">
<text x="10.7" y="239.5">SAUF INDICATION CONTRAIRE:</text>
<text x="44.5" y="239.5">FINITION:</text>
<text x="91.4" y="239.4">CASSER LES</text>
<text x="10.7" y="242">LES COTES SONT EN MILLIMETRES</text>
<text x="10.7" y="244.5">ETAT DE SURFACE:</text>
<text x="91.4" y="241.9">ANGLES VIFS</text>
<text x="130.5" y="240.8">NE PAS CHANGER L'ECHELLE</text>
<text x="171.2" y="241">REVISION</text>
<text x="10.7" y="247">TOLERANCES:</text>
<text x="12.3" y="249.5">LINEAIRES:</text>
<text x="12.3" y="252">ANGULAIRES:</text>
<text x="24.4" y="256.9">NOM</text>
<text x="40.1" y="256.8">SIGNATURE</text>
<text x="57.3" y="256.8">DATE</text>
<text x="110.1" y="257.1">TITRE:</text>
<text x="10.3" y="260.9">AUTEUR</text>
<text x="10.5" y="269.3">APPR.</text>
<text x="10.5" y="265.2">VERIF.</text>
<text x="10.6" y="273.6">FAB.</text>
<text x="10.8" y="278">QUAL.</text>
<text x="65.8" y="277.4">MATERIAU:</text>
<text x="110.2" y="278.5">No. DE PLAN</text>
<text x="65.7" y="290.4">MASSE:</text>
<text x="110.2" y="290.5">ECHELLE:1:2</text>
<text x="162.4" y="290.4">FEUILLE 1 SUR 1</text>
</g>
</svg>
